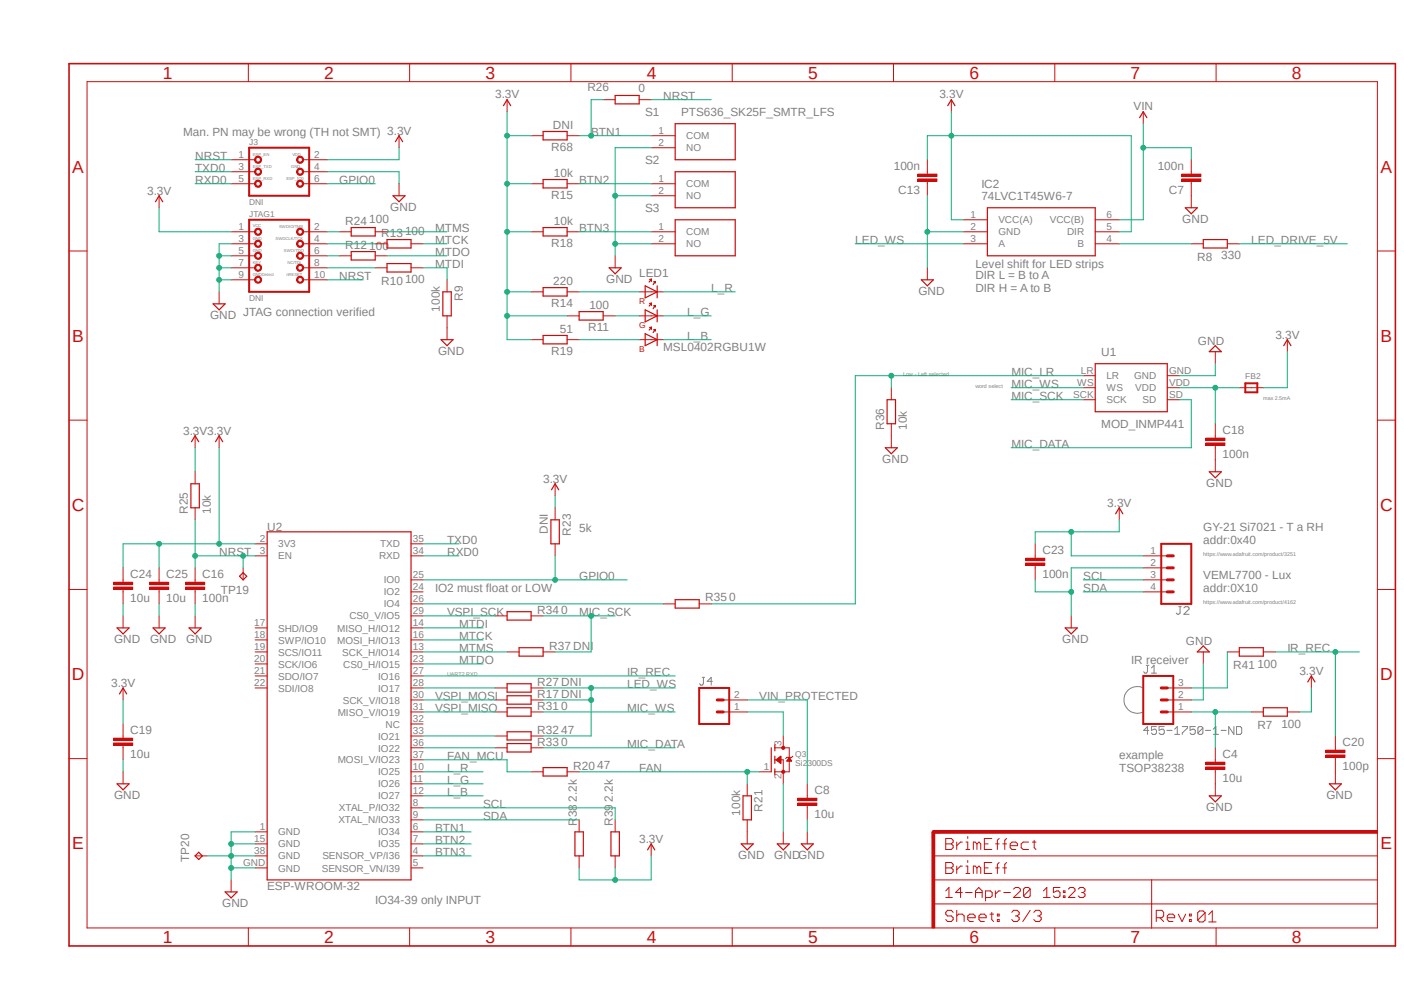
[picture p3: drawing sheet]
<svg xmlns="http://www.w3.org/2000/svg" width="297mm" height="210mm" viewBox="0 0 297 210" stroke-linecap="round" stroke-linejoin="round" font-family="sans-serif">
<path d="M14.3 13.2l281.2 187.2M295.5 13.2l-281.2 187.2" fill="none" stroke="#fff" stroke-width=".21"/>
<g fill="none" stroke="#808080" stroke-width=".21">
<path d="M249.3 128.3h.6M249.6 128.3v1.4l-.3 .2h-.2l-.3-.2M250.4 128.6l.3-.3h.6l.2 .3v.2l-1.1 1.1h1.1M148.5 143.3h.6M148.8 143.3v1.3l-.3 .3h-.2l-.3-.3M150.7 144.1h-1.1l.9-.8v1.6M241.9 145.5a2.83 2.83 0 0 0-4.1 2.5 2.83 2.83 0 0 0 4.1 2.6M242.5 140.7h.5M242.7 140.7v1.4l-.2 .3h-.3l-.3-.3M243 154.5h-1.1l.8-.8v1.6M243.6 142.4h1M243.6 141.3l.5-.6v1.7"/>
<path d="M244.6 153.7h-1v.8l.5-.3h.3l.2 .3v.5l-.2 .3h-.6l-.2-.3M246.3 153.7h-1.1v.8l.5-.3h.3l.3 .3v.5l-.3 .3h-.5l-.3-.3M246.8 154.5h1.1M248.5 155.3h1.1M248.5 154.2l.5-.5v1.6M250.1 153.7h1.1v.3l-1.1 1v.3M252.9 153.7h-1.1v.8l.5-.3h.3l.3 .3v.5l-.3 .3h-.6l-.2-.3M254.5 154l-.3-.3h-.5l-.3 .3v1M254.5 154v1l-.3 .3h-.5l-.3-.3M254.5 154l-1.1 1M255 154.5h1.1M256.7 155.3h1.1"/>
<path d="M256.7 154.2l.5-.5v1.6M258.3 154.5h1.1M261 153.7v1.6l-1.1-1.6v1.6M261.6 153.7h.8l.3 .3v1l-.3 .3h-.8z"/>
</g>
<path d="M197.1 175.9h.6v20.4h-.6z" fill-rule="evenodd" fill="#c90d0c"/>
<path d="M197.1 175.9h.6v20.4h-.6z" fill="none" stroke="#c90d0c" stroke-width=".21"/>
<path d="M197.4 175.6h94v.6h-94z" fill-rule="evenodd" fill="#c90d0c"/>
<g fill="none" stroke="#c90d0c" stroke-width=".21">
<path d="M18.4 17.3h273v179h-273zM52.5 13.5v3.8M86.7 13.5v3.8M120.8 13.5v3.8M154.9 13.5v3.8M189 13.5v3.8M223.1 13.5v3.8M257.3 13.5v3.8M14.6 53.1h3.8M291.4 53.1h3.8M14.6 88.9h3.8M291.4 88.9h3.8"/>
<path d="M54 115h2.5M54 117.6h2.5M87 115h2.5M87 117.6h2.5M14.6 124.7h3.8M26 122.6v.5M26 124.7v.5M54 137.9h2.5M54 132.8h2.5M54 135.3h2.5M87 137.9h2.5M87 132.8h2.5"/>
<path d="M87 135.3h2.5M87 130.3h2.5M87 127.7h2.5M87 122.6h2.5M87 125.2h2.5M291.4 124.7h3.8M54 145.5h2.5M54 143h2.5M54 140.4h2.5M87 158.2h2.5M87 155.7h2.5M87 153.1h2.5"/>
<path d="M87 150.6h2.5M87 148h2.5M87 145.5h2.5M87 143h2.5M87 140.4h2.5M14.6 160.4h3.8M54 178.5h2.5M54 175.9h2.5M87 178.5h2.5M87 175.9h2.5M87 170.9h2.5M87 173.4h2.5"/>
<path d="M87 163.2h2.5M87 165.8h2.5M87 168.3h2.5M87 160.7h2.5M197.4 175.6h94v.6h-94zM200.1 177.3h1.2l.3 .4v.4l-.3 .4 .3 .4v.4l-.3 .4h-1.2zM200.1 178.5h1.2M202.4 178.1v1.6M203.6 178.1h-.4l-.8 .8M204.3 178.1h.4v1.6M204.3 179.7h.8M204.7 176.9v.4"/>
<path d="M206.7 178.5l-.4-.4h-.4v1.6M206.7 178.5v1.2M206.7 178.5l.4-.4 .4 .4v1.2M208.2 178.5h.8M209.8 177.3h-1.6v2.4h1.6M210.6 178.5h.8M211.4 177.3l-.4 .4v2M212.1 178.5h.8M212.9 177.3l-.3 .4v2M213.7 178.9h1.6v-.4l-.4-.4h-.8l-.4 .4v.8l.4 .4h.8M217.6 178.1h-1.1l-.5 .4v.8l.5 .4h1.1M218.4 178.1h.8"/>
<path d="M218.8 177.7v1.6l.4 .4M291.4 160.4h3.8M48.9 186.1v2.5M52.5 196.3v3.8M54 181h2.5M54 183.6h2.5M86.7 196.3v3.8M87 181h2.5M87 183.6h2.5M120.8 196.3v3.8M154.9 196.3v3.8M189 196.3v3.8"/>
<path d="M197.4 191.2h94M197.4 186.1h94M197.4 181h94M200.1 182.4h1.2l.3 .4v.4l-.3 .4 .3 .3v.5l-.3 .3h-1.2zM200.1 183.6h1.2M200.1 188.4l.6-.7v2.1M200.1 189.8h1.4M201.6 193l-.3-.5h-.9l-.3 .5v.3l.3 .4h.9l.3 .4v.4l-.3 .4h-.9l-.3-.4M202.4 183.2v1.5M202.4 192.5v2.4M202.4 193.7l.4-.4h.8l.4 .4v1.2M203.6 183.2h-.4l-.8 .7"/>
<path d="M203.6 188.8h-1.5l1.1-1.1v2.1M204.3 188.8h1.4M204.3 183.2h.4v1.5M204.3 184.7h.8M204.7 194.1h1.6v-.4l-.4-.4h-.8l-.4 .4v.8l.4 .4h.8M204.7 182v.4M206.4 188.8h1.4M206.4 189.8v-1.4l.7-.7 .7 .7v1.4M206.7 183.6l-.4-.4h-.4v1.5M206.7 183.6v1.1M206.7 183.6l.4-.4 .4 .4v1.1M207.1 194.1h1.5v-.4l-.4-.4h-.7l-.4 .4v.8l.4 .4h.7"/>
<path d="M208.2 183.6h.8M208.5 189.8h1l.4-.3v-.7l-.4-.4h-1v2.1M209.4 193.3h.8M209.8 193v1.5l.4 .4M209.8 182.4h-1.6v2.3h1.6M210.6 188.4v1.4M210.6 183.6h.8M211 193.3h.4v.4h-.4zM211 194.5h.4v.4h-.4zM211.4 182.4l-.4 .4v1.9M211.6 188.4h-.3l-.7 .7M212.1 183.6h.8"/>
<path d="M212.3 188.8h1.4M212.9 182.4l-.3 .4v1.9M214 193l.4-.5h.8l.4 .5v.3l-.4 .4M214.4 188l.4-.3h.7l.4 .3v.4l-1.5 1.4h1.5M214.8 193.7h.4M215.2 193.7l.4 .4v.4l-.4 .4h-.8l-.4-.4M217.9 188v1.5l-.3 .3h-.7l-.4-.3M217.9 188l-.3-.3h-.7l-.4 .3v1.5M217.9 188l-1.4 1.5M217.9 192.5l-1.5 2.4M218.7 193l.4-.5h.8l.4 .5v.3l-.4 .4M219.5 193.7h.4"/>
<path d="M219.9 193.7l.4 .4v.4l-.4 .4h-.8l-.4-.4M220.7 189.8h1.5M220.7 188.4l.7-.7v2.1M223.1 196.3v3.8M224.2 187.7h-1.4v1.1l.8-.4h.3l.3 .4v.7l-.3 .3h-.7l-.4-.3M225 189.5h.3v.3h-.3zM225 188.4h.3v.4h-.3zM226 188l.4-.3h.7l.3 .3v.4l-1.4 1.4h1.4M228.1 188l.4-.3h.7l.3 .3v.4l-.3 .4M228.8 188.8h.4M229.2 188.8l.3 .3v.4l-.3 .3h-.7l-.4-.3M243.6 186.1v10.2"/>
<path d="M244.6 194.1h1.2l.4-.4v-.7l-.4-.5h-1.2v2.4M245.4 194.1l.8 .8M246.9 194.1h1.6v-.4l-.4-.4h-.8l-.4 .4v.8l.4 .4h.8M249.3 193.3l.8 1.6 .7-1.6M251.6 193.3h.4v.4h-.4zM251.6 194.5h.4v.4h-.4zM254.9 193l-.4-.3h-.8l-.3 .3v1.6M254.9 193v1.6l-.4 .4h-.8l-.3-.4M254.9 193l-1.5 1.6M255.7 195h1.6M255.7 193.4l.8-.7v2.3M257.3 196.3v3.8"/>
</g>
<path d="M198.7 175.9h-1.3v1.3" fill="none" stroke="#c90d0c" stroke-width=".64"/>
<path d="M14.6 13.5h280.6v186.6h-280.6z" fill="none" stroke="#c90d0c" stroke-width=".34"/>
<path d="M56.5 112.5h30.5v73.6h-30.5zM47.6 188.6h2.6l-1.3 1.3z" fill="none" stroke="#c90d0c" stroke-width=".25"/>
<path d="M24 124.2h4.1v.5h-4.1z" fill-rule="evenodd" fill="#c90d0c"/>
<path d="M24 124.2h4.1v.5h-4.1z" fill="none" stroke="#c90d0c" stroke-width=".21"/>
<path d="M24 123.1h4.1v.6h-4.1z" fill-rule="evenodd" fill="#c90d0c"/>
<path d="M24 123.1h4.1v.6h-4.1zM26 120.1v2.5M26 125.2v2.5M33.7 122.6v.5M33.7 124.7v.5" fill="none" stroke="#c90d0c" stroke-width=".21"/>
<path d="M31.6 124.2h4.1v.5h-4.1z" fill-rule="evenodd" fill="#c90d0c"/>
<path d="M31.6 124.2h4.1v.5h-4.1z" fill="none" stroke="#c90d0c" stroke-width=".21"/>
<path d="M31.6 123.1h4.1v.6h-4.1z" fill-rule="evenodd" fill="#c90d0c"/>
<g fill="none" stroke="#c90d0c" stroke-width=".21">
<path d="M41.3 99.8v2.5M46.4 92.2v2.5M41.3 107.4v2.5M117.4 102.3v2.6M117.4 107.4v2.5M117.4 115v2.6M26 130.3v2.5M31.6 123.1h4.1v.6h-4.1zM33.7 120.1v2.5M33.7 125.2v2.5M33.7 130.3v2.5M41.3 122.6v.5"/>
<path d="M41.3 124.7v.5"/>
</g>
<path d="M45.6 93.4l.8-1.2 .7 1.2M40.4 102.3h1.8v5.1h-1.8zM116.5 109.9h1.8v5.1h-1.8zM116.7 103.6l.7-1.3 .8 1.3M24.8 132.8h2.5l-1.3 1.3zM32.4 132.8h2.5l-1.2 1.3z" fill="none" stroke="#c90d0c" stroke-width=".25"/>
<path d="M39.2 124.2h4.1v.5h-4.1z" fill-rule="evenodd" fill="#c90d0c"/>
<path d="M39.2 124.2h4.1v.5h-4.1z" fill="none" stroke="#c90d0c" stroke-width=".21"/>
<path d="M39.2 123.1h4.1v.6h-4.1z" fill-rule="evenodd" fill="#c90d0c"/>
<path d="M41.3 92.2v2.5M39.2 123.1h4.1v.6h-4.1zM41.3 120.1v2.5M41.3 125.2v2.5M41.3 130.3v2.5" fill="none" stroke="#c90d0c" stroke-width=".21"/>
<path d="M40.5 93.4l.8-1.2 .7 1.2M40 132.8h2.5l-1.2 1.3z" fill="none" stroke="#c90d0c" stroke-width=".25"/>
<path d="M52.7 46.5h12.7v15.2h-12.7z" fill="none" stroke="#c90d0c" stroke-width=".42"/>
<path d="M54.1 48.4a.76 .76 0 0 1 1.2 .3 .76 .76 0 0 1-.5 1 .76 .76 0 0 1-1-.7h.3a.5 .5 0 0 1 .7-.4 .5 .5 0 0 1 .2 .8 .5 .5 0 0 1-.9-.2v-.2h-.3z" fill-rule="evenodd" fill="#c90d0c"/>
<path d="M54.1 48.4a.76 .76 0 0 1 1.2 .3 .76 .76 0 0 1-.5 1 .76 .76 0 0 1-1-.7h.3a.5 .5 0 0 1 .7-.4 .5 .5 0 0 1 .2 .8 .5 .5 0 0 1-.9-.2v-.2h-.3z" fill="none" stroke="#c90d0c" stroke-width=".21"/>
<path d="M54.1 50.9a.76 .76 0 0 1 1.2 .3 .76 .76 0 0 1-.5 1.1 .76 .76 0 0 1-1-.7h.3a.5 .5 0 0 1 .7-.5 .5 .5 0 0 1 .2 .8 .5 .5 0 0 1-.9-.1v-.2h-.3z" fill-rule="evenodd" fill="#c90d0c"/>
<path d="M54.1 50.9a.76 .76 0 0 1 1.2 .3 .76 .76 0 0 1-.5 1.1 .76 .76 0 0 1-1-.7h.3a.5 .5 0 0 1 .7-.5 .5 .5 0 0 1 .2 .8 .5 .5 0 0 1-.9-.1v-.2h-.3z" fill="none" stroke="#c90d0c" stroke-width=".21"/>
<path d="M54.1 53.5a.76 .76 0 0 1 1.2 .2 .76 .76 0 0 1-.5 1.1 .76 .76 0 0 1-1-.7h.3a.5 .5 0 0 1 .7-.4 .5 .5 0 0 1 .2 .8 .5 .5 0 0 1-.9-.2v-.2h-.3z" fill-rule="evenodd" fill="#c90d0c"/>
<path d="M54.1 53.5a.76 .76 0 0 1 1.2 .2 .76 .76 0 0 1-.5 1.1 .76 .76 0 0 1-1-.7h.3a.5 .5 0 0 1 .7-.4 .5 .5 0 0 1 .2 .8 .5 .5 0 0 1-.9-.2v-.2h-.3z" fill="none" stroke="#c90d0c" stroke-width=".21"/>
<path d="M54.1 56a.76 .76 0 0 1 1.2 .3 .76 .76 0 0 1-.5 1 .76 .76 0 0 1-1-.7h.3a.5 .5 0 0 1 .7-.4 .5 .5 0 0 1 .2 .8 .5 .5 0 0 1-.9-.1v-.3h-.3z" fill-rule="evenodd" fill="#c90d0c"/>
<path d="M54.1 56a.76 .76 0 0 1 1.2 .3 .76 .76 0 0 1-.5 1 .76 .76 0 0 1-1-.7h.3a.5 .5 0 0 1 .7-.4 .5 .5 0 0 1 .2 .8 .5 .5 0 0 1-.9-.1v-.3h-.3z" fill="none" stroke="#c90d0c" stroke-width=".21"/>
<path d="M54.1 58.5a.76 .76 0 0 1 1.2 .3 .76 .76 0 0 1-.5 1.1 .76 .76 0 0 1-1-.7h.3a.5 .5 0 0 1 .7-.5 .5 .5 0 0 1 .2 .8 .5 .5 0 0 1-.9-.1v-.2h-.3z" fill-rule="evenodd" fill="#c90d0c"/>
<path d="M54.1 58.5a.76 .76 0 0 1 1.2 .3 .76 .76 0 0 1-.5 1.1 .76 .76 0 0 1-1-.7h.3a.5 .5 0 0 1 .7-.5 .5 .5 0 0 1 .2 .8 .5 .5 0 0 1-.9-.1v-.2h-.3z" fill="none" stroke="#c90d0c" stroke-width=".21"/>
<path d="M63 48.4a.76 .76 0 0 1 1.2 .3 .76 .76 0 0 1-.5 1 .76 .76 0 0 1-1-.7h.3a.5 .5 0 0 1 .7-.4 .5 .5 0 0 1 .1 .8 .5 .5 0 0 1-.8-.2v-.2h-.3z" fill-rule="evenodd" fill="#c90d0c"/>
<path d="M63 48.4a.76 .76 0 0 1 1.2 .3 .76 .76 0 0 1-.5 1 .76 .76 0 0 1-1-.7h.3a.5 .5 0 0 1 .7-.4 .5 .5 0 0 1 .1 .8 .5 .5 0 0 1-.8-.2v-.2h-.3z" fill="none" stroke="#c90d0c" stroke-width=".21"/>
<path d="M63 50.9a.76 .76 0 0 1 1.2 .3 .76 .76 0 0 1-.5 1.1 .76 .76 0 0 1-1-.7h.3a.5 .5 0 0 1 .7-.5 .5 .5 0 0 1 .1 .8 .5 .5 0 0 1-.8-.1v-.2h-.3z" fill-rule="evenodd" fill="#c90d0c"/>
<path d="M63 50.9a.76 .76 0 0 1 1.2 .3 .76 .76 0 0 1-.5 1.1 .76 .76 0 0 1-1-.7h.3a.5 .5 0 0 1 .7-.5 .5 .5 0 0 1 .1 .8 .5 .5 0 0 1-.8-.1v-.2h-.3z" fill="none" stroke="#c90d0c" stroke-width=".21"/>
<path d="M63 53.5a.76 .76 0 0 1 1.2 .2 .76 .76 0 0 1-.5 1.1 .76 .76 0 0 1-1-.7h.3a.5 .5 0 0 1 .7-.4 .5 .5 0 0 1 .1 .8 .5 .5 0 0 1-.8-.2v-.2h-.3z" fill-rule="evenodd" fill="#c90d0c"/>
<path d="M63 53.5a.76 .76 0 0 1 1.2 .2 .76 .76 0 0 1-.5 1.1 .76 .76 0 0 1-1-.7h.3a.5 .5 0 0 1 .7-.4 .5 .5 0 0 1 .1 .8 .5 .5 0 0 1-.8-.2v-.2h-.3z" fill="none" stroke="#c90d0c" stroke-width=".21"/>
<path d="M63 56a.76 .76 0 0 1 1.2 .3 .76 .76 0 0 1-.5 1 .76 .76 0 0 1-1-.7h.3a.5 .5 0 0 1 .7-.4 .5 .5 0 0 1 .1 .8 .5 .5 0 0 1-.8-.1v-.3h-.3z" fill-rule="evenodd" fill="#c90d0c"/>
<path d="M63 56a.76 .76 0 0 1 1.2 .3 .76 .76 0 0 1-.5 1 .76 .76 0 0 1-1-.7h.3a.5 .5 0 0 1 .7-.4 .5 .5 0 0 1 .1 .8 .5 .5 0 0 1-.8-.1v-.3h-.3z" fill="none" stroke="#c90d0c" stroke-width=".21"/>
<path d="M63 58.5a.76 .76 0 0 1 1.2 .3 .76 .76 0 0 1-.5 1.1 .76 .76 0 0 1-1-.7h.3a.5 .5 0 0 1 .7-.5 .5 .5 0 0 1 .1 .8 .5 .5 0 0 1-.8-.1v-.2h-.3z" fill-rule="evenodd" fill="#c90d0c"/>
<path d="M48.9 49h5.1M48.9 51.6h5.1M48.9 54.1h5.1M48.9 56.6h5.1M48.9 59.2h5.1M63 58.5a.76 .76 0 0 1 1.2 .3 .76 .76 0 0 1-.5 1.1 .76 .76 0 0 1-1-.7h.3a.5 .5 0 0 1 .7-.5 .5 .5 0 0 1 .1 .8 .5 .5 0 0 1-.8-.1v-.2h-.3zM64.1 49h5.1M64.1 51.6h5.1M64.1 54.1h5.1M64.1 56.6h5.1M64.1 59.2h5.1" fill="none" stroke="#c90d0c" stroke-width=".21"/>
<path d="M52.7 31.2h12.7v10.2h-12.7z" fill="none" stroke="#c90d0c" stroke-width=".42"/>
<path d="M54.1 33.1a.76 .76 0 0 1 1.2 .3 .76 .76 0 0 1-.5 1.1 .76 .76 0 0 1-1-.7h.3a.5 .5 0 0 1 .7-.5 .5 .5 0 0 1 .2 .8 .5 .5 0 0 1-.9-.1v-.2h-.3z" fill-rule="evenodd" fill="#c90d0c"/>
<path d="M54.1 33.1a.76 .76 0 0 1 1.2 .3 .76 .76 0 0 1-.5 1.1 .76 .76 0 0 1-1-.7h.3a.5 .5 0 0 1 .7-.5 .5 .5 0 0 1 .2 .8 .5 .5 0 0 1-.9-.1v-.2h-.3z" fill="none" stroke="#c90d0c" stroke-width=".21"/>
<path d="M54.1 35.7a.76 .76 0 0 1 1.2 .3 .76 .76 0 0 1-.5 1 .76 .76 0 0 1-1-.7h.3a.5 .5 0 0 1 .7-.4 .5 .5 0 0 1 .2 .8 .5 .5 0 0 1-.9-.2v-.2h-.3z" fill-rule="evenodd" fill="#c90d0c"/>
<path d="M54.1 35.7a.76 .76 0 0 1 1.2 .3 .76 .76 0 0 1-.5 1 .76 .76 0 0 1-1-.7h.3a.5 .5 0 0 1 .7-.4 .5 .5 0 0 1 .2 .8 .5 .5 0 0 1-.9-.2v-.2h-.3z" fill="none" stroke="#c90d0c" stroke-width=".21"/>
<path d="M54.1 38.2a.76 .76 0 0 1 1.2 .3 .76 .76 0 0 1-.5 1.1 .76 .76 0 0 1-1-.7h.3a.5 .5 0 0 1 .7-.5 .5 .5 0 0 1 .2 .8 .5 .5 0 0 1-.9-.1v-.2h-.3z" fill-rule="evenodd" fill="#c90d0c"/>
<path d="M54.1 38.2a.76 .76 0 0 1 1.2 .3 .76 .76 0 0 1-.5 1.1 .76 .76 0 0 1-1-.7h.3a.5 .5 0 0 1 .7-.5 .5 .5 0 0 1 .2 .8 .5 .5 0 0 1-.9-.1v-.2h-.3z" fill="none" stroke="#c90d0c" stroke-width=".21"/>
<path d="M63 33.1a.76 .76 0 0 1 1.2 .3 .76 .76 0 0 1-.5 1.1 .76 .76 0 0 1-1-.7h.3a.5 .5 0 0 1 .7-.5 .5 .5 0 0 1 .1 .8 .5 .5 0 0 1-.8-.1v-.2h-.3z" fill-rule="evenodd" fill="#c90d0c"/>
<path d="M63 33.1a.76 .76 0 0 1 1.2 .3 .76 .76 0 0 1-.5 1.1 .76 .76 0 0 1-1-.7h.3a.5 .5 0 0 1 .7-.5 .5 .5 0 0 1 .1 .8 .5 .5 0 0 1-.8-.1v-.2h-.3z" fill="none" stroke="#c90d0c" stroke-width=".21"/>
<path d="M63 35.7a.76 .76 0 0 1 1.2 .3 .76 .76 0 0 1-.5 1 .76 .76 0 0 1-1-.7h.3a.5 .5 0 0 1 .7-.4 .5 .5 0 0 1 .1 .8 .5 .5 0 0 1-.8-.2v-.2h-.3z" fill-rule="evenodd" fill="#c90d0c"/>
<path d="M63 35.7a.76 .76 0 0 1 1.2 .3 .76 .76 0 0 1-.5 1 .76 .76 0 0 1-1-.7h.3a.5 .5 0 0 1 .7-.4 .5 .5 0 0 1 .1 .8 .5 .5 0 0 1-.8-.2v-.2h-.3z" fill="none" stroke="#c90d0c" stroke-width=".21"/>
<path d="M63 38.2a.76 .76 0 0 1 1.2 .3 .76 .76 0 0 1-.5 1.1 .76 .76 0 0 1-1-.7h.3a.5 .5 0 0 1 .7-.5 .5 .5 0 0 1 .1 .8 .5 .5 0 0 1-.8-.1v-.2h-.3z" fill-rule="evenodd" fill="#c90d0c"/>
<g fill="none" stroke="#c90d0c" stroke-width=".21">
<path d="M48.9 33.8h5.1M48.9 36.3h5.1M48.9 38.9h5.1M63 38.2a.76 .76 0 0 1 1.2 .3 .76 .76 0 0 1-.5 1.1 .76 .76 0 0 1-1-.7h.3a.5 .5 0 0 1 .7-.5 .5 .5 0 0 1 .1 .8 .5 .5 0 0 1-.8-.1v-.2h-.3zM64.1 33.8h5.1M64.1 36.3h5.1M64.1 38.9h5.1M84.4 28.7v2.5M84.4 38.9v2.5M107.3 21.1v2.5M112.4 28.7h2.5M120 28.7h2.5"/>
<path d="M33.7 41.4v2.5M71.8 54.1h2.5M71.8 49h2.5M79.4 56.6h2.5M79.4 54.1h2.5M79.4 51.6h2.5M79.4 49h2.5M87 56.6h2.5M87 51.6h2.5M94.6 59.2v2.5M46.4 61.7v2.6M94.6 66.8v5"/>
<path d="M112.4 71.8h2.5M120 71.8h2.5M163.9 158.2h3.1v5h-3.1M167.7 159.9l-.2 .3h-1l-.3 .2M112.4 163.2h2.5M120 163.2h2.5M163.9 160.7h1.8v2.5M165.7 175.9v2.6"/>
</g>
<g fill="none" stroke="#c90d0c" stroke-width=".25">
<path d="M83.7 30l.7-1.3 .8 1.3M106.5 22.4l.8-1.3 .7 1.3M114.9 27.8h5.1v1.8h-5.1zM32.9 42.7l.8-1.3 .7 1.3M74.3 53.2h5.1v1.8h-5.1zM74.3 48.1h5.1v1.8h-5.1zM81.9 55.8h5.1v1.7h-5.1zM81.9 50.7h5.1v1.8h-5.1zM83.1 41.4h2.6l-1.3 1.3zM45.1 64.3h2.5l-1.2 1.2zM93.3 71.8h2.5l-1.2 1.3zM93.7 61.7h1.8v5.1h-1.8z"/>
<path d="M114.9 71h5.1v1.7h-5.1zM163.2 158.2v5M163.9 157.5v1.3M163.9 159.9v1.6M114.9 162.3h5.1v1.8h-5.1zM163.9 162.6v1.3M164.4 178.5h2.6l-1.3 1.2z"/>
</g>
<circle cx="165.7" cy="163.2" r=".33" fill="#c90d0c"/>
<circle cx="165.7" cy="163.2" r=".33" fill="none" stroke="#c90d0c" stroke-width=".21"/>
<circle cx="165.7" cy="158.2" r=".33" fill="#c90d0c"/>
<g fill="none" stroke="#c90d0c" stroke-width=".21">
<path d="M165.1 160h.1M165.7 155.7v2.5M158.1 165.8v2.5M158.1 173.4v5.1M160.6 163.2h2.6M164.2 160.7l1-.8v1.6zM164.2 160.7h1M164.3 160.8h.9M164.3 160.6h.9M164.4 160.9h.8M164.4 160.5h.8M164.5 161h.7"/>
<path d="M164.5 160.4h.7M164.6 161h.6M164.7 160.3h.5M164.7 161.1h.5M164.8 160.2h.4M164.8 161.2h.4M164.9 161.3h.3M164.9 160.1h.3M165 160.1h.2M165.1 161.4h.1M165.7 163.2v2.6M166.5 160.9h.9"/>
<path d="M166.6 160.8h.7M166.6 160.7h.7M166.7 160.6h.5M166.8 160.5h.4M166.8 160.4h.3M166.9 160.3h.1M166.9 160.2h.1M167 160.2l.5 .8h-1zM170.8 168.3v.5M170.8 170.3v.6"/>
<circle cx="165.7" cy="158.2" r=".33"/>
</g>
<path d="M156.8 178.5h2.5l-1.2 1.2zM157.2 168.3h1.8v5.1h-1.8z" fill="none" stroke="#c90d0c" stroke-width=".25"/>
<path d="M168.7 169.8h4.1v.5h-4.1z" fill-rule="evenodd" fill="#c90d0c"/>
<path d="M168.7 169.8h4.1v.5h-4.1z" fill="none" stroke="#c90d0c" stroke-width=".21"/>
<path d="M168.7 168.8h4.1v.5h-4.1z" fill-rule="evenodd" fill="#c90d0c"/>
<path d="M219 117.6v.5M219 119.6v.5M236.8 107.4v2.5M51.4 120.1v2.5M226.6 130.3v2.5M168.7 168.8h4.1v.5h-4.1zM170.8 165.8v2.5M170.8 170.9v2.5M170.8 175.9v2.6M41.3 181h2.5" fill="none" stroke="#c90d0c" stroke-width=".21"/>
<path d="M236 108.7l.8-1.3 .7 1.3M51.4 121.1l.8 .8-.8 .7-.7-.7zM225.3 132.8h2.6l-1.3 1.3zM169.5 178.5h2.5l-1.2 1.2zM41.3 181l.7-.7 .8 .7-.8 .8z" fill="none" stroke="#c90d0c" stroke-width=".25"/>
<path d="M217 119.1h4v.5h-4z" fill-rule="evenodd" fill="#c90d0c"/>
<path d="M217 119.1h4v.5h-4z" fill="none" stroke="#c90d0c" stroke-width=".21"/>
<path d="M217 118.1h4v.5h-4z" fill-rule="evenodd" fill="#c90d0c"/>
<g fill="none" stroke="#c90d0c" stroke-width=".21">
<path d="M203.8 46.5h5.1M203.8 49h5.1M203.8 51.6h5.1M231.7 46.5h5.1M231.7 49h5.1M231.7 51.6h5.1M135.2 61.7h5.1M135.2 66.8h5.1M135.2 71.8h5.1M229.2 79.5h2.5M246.9 79.5h2.6M229.2 82h2.5"/>
<path d="M229.2 84.5h2.5M246.9 82h2.6M246.9 84.5h2.6M217 118.1h4v.5h-4zM219 115v2.6M241.9 117.6h5M219 120.1v2.5M241.9 120.1h5M241.9 122.6h5M241.9 125.2h5M153 150.6h5.1M153 148h5.1"/>
<path d="M246.9 150.6h5.1M246.9 148h5.1M246.9 145.5h5.1M264.7 150.6h2.6M272.3 150.6h2.6M257.1 160.7v.5M257.1 162.7v.5"/>
</g>
<g fill="none" stroke="#c90d0c" stroke-width=".25">
<path d="M137.8 59.1l-.5 .5M137.8 59.1v.4M137.8 59.1h-.4M138.6 59.6l-.4 .6M138.6 59.6v.2M138.6 59.6h-.3M208.9 43.9h22.8v10.2h-22.8zM136.5 60.5l2.5 1.2-2.5 1.3zM136.5 65.5l2.5 1.3-2.5 1.3zM136.5 70.6l2.5 1.2-2.5 1.3zM137.8 64.1v.5M137.8 69.2v.4"/>
<path d="M137.8 64.1l-.5 .6M137.8 64.1l-.4 .1M137.8 69.2l-.5 .6M137.8 69.2l-.4 .1M138.6 64.6l-.4 .7M138.6 64.6v.3M138.6 64.6l-.3 .1M138.6 69.7l-.4 .6M138.6 69.7v.3M138.6 69.7l-.3 .1M139 60.5v2.5M139 65.5v2.6"/>
<path d="M139 70.6v2.5M231.7 76.9h15.2v10.2h-15.2zM267.3 149.7h5v1.8h-5z"/>
</g>
<path d="M245.7 115h6.3v12.7h-6.3zM147.9 145.5h6.4v7.6h-6.4zM241.9 143h6.3v10.1h-6.3z" fill="none" stroke="#c90d0c" stroke-width=".42"/>
<path d="M246.9 117.6h1.3M246.9 122.6h1.3M246.9 120.1h1.3M246.9 125.2h1.3M151.7 148h1.3M151.7 150.6h1.3M245.7 145.5h1.2M245.7 148h1.2M245.7 150.6h1.2" fill="none" stroke="#c90d0c" stroke-width=".64"/>
<path d="M255.1 162.2h4v.5h-4z" fill-rule="evenodd" fill="#c90d0c"/>
<path d="M255.1 162.2h4v.5h-4z" fill="none" stroke="#c90d0c" stroke-width=".21"/>
<path d="M255.1 161.2h4v.5h-4z" fill-rule="evenodd" fill="#c90d0c"/>
<path d="M241.9 23.6v2.6M252 36.3v.5M252 38.4v.5M252 51.6h2.6M259.6 51.6h2.6M254.6 137.9v2.5M257.1 158.2v2.5M277.4 143v2.5M255.1 161.2h4v.5h-4zM257.1 163.2v5.1" fill="none" stroke="#c90d0c" stroke-width=".21"/>
<path d="M241.1 24.9l.8-1.3 .7 1.3M254.6 50.7h5v1.8h-5zM254.6 136.6l1.2 1.3h-2.5zM276.6 144.2l.8-1.2 .8 1.2M255.8 168.3h2.6l-1.3 1.3z" fill="none" stroke="#c90d0c" stroke-width=".25"/>
<path d="M250 36.8h4v.5h-4z" fill-rule="evenodd" fill="#c90d0c"/>
<path d="M250 36.8h4v.5h-4z" fill="none" stroke="#c90d0c" stroke-width=".21"/>
<path d="M250 37.8h4v.6h-4z" fill-rule="evenodd" fill="#c90d0c"/>
<path d="M196.2 36.3v.5M196.2 38.4v.5M201.3 21.1v2.5M250 37.8h4v.6h-4zM252 33.8v2.5M252 38.9v5" fill="none" stroke="#c90d0c" stroke-width=".21"/>
<path d="M200.5 22.4l.8-1.3 .7 1.3M250.7 43.9h2.6l-1.3 1.3z" fill="none" stroke="#c90d0c" stroke-width=".25"/>
<path d="M194.1 36.8h4.1v.5h-4.1z" fill-rule="evenodd" fill="#c90d0c"/>
<path d="M194.1 36.8h4.1v.5h-4.1z" fill="none" stroke="#c90d0c" stroke-width=".21"/>
<path d="M194.1 37.8h4.1v.6h-4.1z" fill-rule="evenodd" fill="#c90d0c"/>
<g fill="none" stroke="#c90d0c" stroke-width=".21">
<path d="M112.4 38.9h2.5M120 38.9h2.5M127.6 21.1h2.5M135.2 21.1h2.6M137.8 28.7h5M137.8 31.2h5M137.8 38.9h5M194.1 37.8h4.1v.6h-4.1zM196.2 33.8v2.5M196.2 38.9v2.5M112.4 49h2.5M120 49h2.5"/>
<path d="M130.1 54.1v2.5M137.8 41.4h5M137.8 49h5M137.8 51.6h5M196.2 56.6v2.6M112.4 61.7h2.5M120 66.8h2.5M120 61.7h2.5M127.6 66.8h2.5M257.1 92.2v.5M257.1 94.2v.5M262.2 82h5.1"/>
</g>
<path d="M114.9 38h5.1v1.8h-5.1zM130.1 20.2h5.1v1.8h-5.1zM142.8 26.2h12.7v7.6h-12.7zM142.8 36.3h12.7v7.6h-12.7zM114.9 48.1h5.1v1.8h-5.1zM128.9 56.6h2.5l-1.3 1.3zM142.8 46.5h12.7v7.6h-12.7zM194.9 59.2h2.5l-1.2 1.3zM114.9 60.8h5.1v1.8h-5.1zM122.5 65.9h5.1v1.8h-5.1z" fill="none" stroke="#c90d0c" stroke-width=".25"/>
<path d="M263.4 81.1h2.6v1.9h-2.6z" fill="none" stroke="#c90d0c" stroke-width=".42"/>
<path d="M255.1 93.7h4v.5h-4z" fill-rule="evenodd" fill="#c90d0c"/>
<path d="M255.1 93.7h4v.5h-4z" fill="none" stroke="#c90d0c" stroke-width=".21"/>
<path d="M255.1 92.7h4v.5h-4z" fill-rule="evenodd" fill="#c90d0c"/>
<g fill="none" stroke="#c90d0c" stroke-width=".21">
<path d="M257.1 74.4v2.5M272.3 71.8v2.6M188.6 82v2.5M188.6 89.6v5.1M255.1 92.7h4v.5h-4zM257.1 89.6v2.6M257.1 94.7v5.1M104.7 130.3h2.6M107.3 137.9h2.5M112.4 130.3h2.5M114.9 137.9h2.5M140.3 127.7h2.5"/>
<path d="M147.9 127.7h2.6M26 155.7v.4M26 157.6v.6M104.7 145.5h2.6M104.7 148h2.6M104.7 150.6h2.6M104.7 155.7h2.6M104.7 158.2h2.6M112.4 145.5h2.5M112.4 148h2.5M112.4 150.6h2.5M112.4 155.7h2.5"/>
<path d="M112.4 158.2h2.5M122.5 173.4v2.5M130.1 173.4v2.5M137.8 178.5v2.5M122.5 181v2.6M130.1 181v2.6"/>
</g>
<g fill="none" stroke="#c90d0c" stroke-width=".25">
<path d="M257.1 73.1l1.3 1.3h-2.6zM271.6 73.1l.7-1.3 .8 1.3M187.3 94.7h2.5l-1.2 1.3zM187.7 84.5h1.7v5.1h-1.7zM255.8 99.8h2.6l-1.3 1.2zM107.3 129.4h5.1v1.7h-5.1zM109.8 137h5.1v1.8h-5.1zM142.8 126.8h5.1v1.8h-5.1zM107.3 144.6h5.1v1.8h-5.1zM107.3 147.2h5.1v1.7h-5.1zM107.3 149.7h5.1v1.8h-5.1zM107.3 154.8h5.1v1.7h-5.1z"/>
<path d="M107.3 157.3h5.1v1.7h-5.1zM121.6 175.9h1.8v5.1h-1.8zM129.2 175.9h1.8v5.1h-1.8zM137 179.7l.8-1.2 .7 1.2"/>
</g>
<path d="M24 157.1h4.1v.5h-4.1z" fill-rule="evenodd" fill="#c90d0c"/>
<path d="M24 157.1h4.1v.5h-4.1z" fill="none" stroke="#c90d0c" stroke-width=".21"/>
<path d="M24 156.1h4.1v.5h-4.1z" fill-rule="evenodd" fill="#c90d0c"/>
<path d="M259.6 137.9h2.6M267.3 137.9h2.5M24 156.1h4.1v.5h-4.1zM26 145.5v2.5M26 153.1v2.6M26 158.2v2.5M282.5 158.2v.5M26 163.2v2.6M282.5 160.2v.5" fill="none" stroke="#c90d0c" stroke-width=".21"/>
<path d="M262.2 137h5.1v1.8h-5.1zM25.3 146.8l.7-1.3 .8 1.3M24.8 165.8h2.5l-1.3 1.2z" fill="none" stroke="#c90d0c" stroke-width=".25"/>
<path d="M280.5 159.7h4v.5h-4z" fill-rule="evenodd" fill="#c90d0c"/>
<path d="M280.5 159.7h4v.5h-4z" fill="none" stroke="#c90d0c" stroke-width=".21"/>
<path d="M280.5 158.7h4v.5h-4z" fill-rule="evenodd" fill="#c90d0c"/>
<path d="M280.5 158.7h4v.5h-4zM282.5 155.7v2.5M282.5 160.7v5.1" fill="none" stroke="#c90d0c" stroke-width=".21"/>
<path d="M281.2 165.8h2.6l-1.3 1.2z" fill="none" stroke="#c90d0c" stroke-width=".25"/>
<path d="M54 178.5h-5.1v5.1h5.1M48.9 181h5.1" fill="none" stroke="#0dab76" stroke-width=".21"/>
<circle cx="48.9" cy="181" r=".51" fill="#0dab76"/>
<g fill="none" stroke="#0dab76" stroke-width=".21">
<path d="M54 175.9h-5.1v2.6"/>
<circle cx="48.9" cy="181" r=".51"/>
</g>
<circle cx="48.9" cy="178.5" r=".51" fill="#0dab76"/>
<g fill="none" stroke="#0dab76" stroke-width=".21">
<path d="M48.9 183.6v2.5"/>
<circle cx="48.9" cy="178.5" r=".51"/>
</g>
<circle cx="48.9" cy="183.6" r=".51" fill="#0dab76"/>
<g fill="none" stroke="#0dab76" stroke-width=".21">
<path d="M69.2 36.3h15.2v2.6M46.4 54.1h2.5M48.9 51.6h-2.5v5M26 127.7v2.6M33.7 127.7v2.6M41.3 127.7v2.6M43.8 181h5.1"/>
<circle cx="48.9" cy="183.6" r=".51"/>
</g>
<circle cx="46.4" cy="54.1" r=".51" fill="#0dab76"/>
<g fill="none" stroke="#0dab76" stroke-width=".21">
<path d="M46.4 56.6v5.1M46.4 59.2h2.5"/>
<circle cx="46.4" cy="54.1" r=".51"/>
</g>
<circle cx="46.4" cy="59.2" r=".51" fill="#0dab76"/>
<g fill="none" stroke="#0dab76" stroke-width=".21">
<path d="M46.4 56.6h2.5"/>
<circle cx="46.4" cy="59.2" r=".51"/>
</g>
<circle cx="46.4" cy="56.6" r=".51" fill="#0dab76"/>
<g fill="none" stroke="#0dab76" stroke-width=".21">
<path d="M219 122.6v2.6h7.6M241.9 120.1h-15.3v10.2M165.7 165.8v10.1M170.8 173.4v2.5"/>
<circle cx="46.4" cy="56.6" r=".51"/>
</g>
<circle cx="226.6" cy="125.2" r=".51" fill="#0dab76"/>
<g fill="none" stroke="#0dab76" stroke-width=".21">
<path d="M196.2 49h7.6M196.2 41.4v15.2"/>
<circle cx="226.6" cy="125.2" r=".51"/>
</g>
<circle cx="196.2" cy="49" r=".51" fill="#0dab76"/>
<g fill="none" stroke="#0dab76" stroke-width=".21">
<path d="M130.1 51.6h7.7M130.1 41.4v12.7"/>
<circle cx="196.2" cy="49" r=".51"/>
</g>
<circle cx="130.1" cy="51.6" r=".51" fill="#0dab76"/>
<g fill="none" stroke="#0dab76" stroke-width=".21">
<path d="M137.8 31.2h-7.7v10.2h7.7"/>
<circle cx="130.1" cy="51.6" r=".51"/>
</g>
<circle cx="130.1" cy="41.4" r=".51" fill="#0dab76"/>
<g fill="none" stroke="#0dab76" stroke-width=".21">
<path d="M41.3 38.9h7.6M41.3 36.3h7.6M41.3 33.8h7.6M69.2 59.2h7.6M257.1 76.9v2.6h-7.6M41.3 109.9v10.2M51.4 117.6h2.6M89.5 117.6h7.6M89.5 115h7.6M254.6 140.4v7.6h-2.6M26 160.7v2.5"/>
<circle cx="130.1" cy="41.4" r=".51"/>
</g>
<circle cx="41.3" cy="117.6" r=".51" fill="#0dab76"/>
<g fill="none" stroke="#0dab76" stroke-width=".21">
<path d="M41.3 117.6h10.1v2.5"/>
<circle cx="41.3" cy="117.6" r=".51"/>
</g>
<circle cx="51.4" cy="117.6" r=".51" fill="#0dab76"/>
<g fill="none" stroke="#0dab76" stroke-width=".21">
<path d="M137.8 21.1h12.7M46.4 94.7v20.3M54 115h-20.3v5.1"/>
<circle cx="51.4" cy="117.6" r=".51"/>
</g>
<circle cx="46.4" cy="115" r=".51" fill="#0dab76"/>
<g fill="none" stroke="#0dab76" stroke-width=".21">
<path d="M33.7 115h-7.7v5.1"/>
<circle cx="46.4" cy="115" r=".51"/>
</g>
<circle cx="33.7" cy="115" r=".51" fill="#0dab76"/>
<g fill="none" stroke="#0dab76" stroke-width=".21">
<path d="M84.4 31.2v2.6h-15.2M107.3 23.6v5.1h5.1M33.7 43.9v5.1h15.2M41.3 94.7v5.1M117.4 104.9v2.5"/>
<circle cx="33.7" cy="115" r=".51"/>
</g>
<circle cx="107.3" cy="28.7" r=".51" fill="#0dab76"/>
<g fill="none" stroke="#0dab76" stroke-width=".21">
<path d="M107.3 28.7v43.1h5.1M107.3 66.8h12.7"/>
<circle cx="107.3" cy="28.7" r=".51"/>
</g>
<circle cx="107.3" cy="66.8" r=".51" fill="#0dab76"/>
<g fill="none" stroke="#0dab76" stroke-width=".21">
<path d="M107.3 61.7h5.1"/>
<circle cx="107.3" cy="66.8" r=".51"/>
</g>
<circle cx="107.3" cy="61.7" r=".51" fill="#0dab76"/>
<g fill="none" stroke="#0dab76" stroke-width=".21">
<path d="M107.3 38.9h5.1"/>
<circle cx="107.3" cy="61.7" r=".51"/>
</g>
<circle cx="107.3" cy="38.9" r=".51" fill="#0dab76"/>
<g fill="none" stroke="#0dab76" stroke-width=".21">
<path d="M107.3 49h5.1"/>
<circle cx="107.3" cy="38.9" r=".51"/>
</g>
<circle cx="107.3" cy="49" r=".51" fill="#0dab76"/>
<g fill="none" stroke="#0dab76" stroke-width=".21">
<path d="M226.6 112.5v5.1h15.3M236.8 109.9v2.6h-17.8v2.5"/>
<circle cx="107.3" cy="49" r=".51"/>
</g>
<circle cx="226.6" cy="112.5" r=".51" fill="#0dab76"/>
<g fill="none" stroke="#0dab76" stroke-width=".21">
<path d="M201.3 23.6v22.9h2.5M201.3 28.7h-5.1v5.1M277.4 145.5v5.1h-2.5"/>
<circle cx="226.6" cy="112.5" r=".51"/>
</g>
<circle cx="201.2" cy="28.7" r=".51" fill="#0dab76"/>
<g fill="none" stroke="#0dab76" stroke-width=".21">
<path d="M201.3 28.7h38v20.3h-2.5M272.3 74.4v7.6h-5M130.1 183.6v2.5M137.8 181v5.1h-15.3"/>
<circle cx="201.2" cy="28.7" r=".51"/>
</g>
<circle cx="130.1" cy="186.1" r=".51" fill="#0dab76"/>
<g fill="none" stroke="#0dab76" stroke-width=".21">
<path d="M117.4 117.6v5h-27.9M26 148v5.1M122.5 183.6v2.5"/>
<circle cx="130.1" cy="186.1" r=".51"/>
</g>
<circle cx="117.4" cy="122.6" r=".51" fill="#0dab76"/>
<g fill="none" stroke="#0dab76" stroke-width=".21">
<path d="M69.2 38.9h10.2M122.5 28.7h15.3M127.6 21.1h-2.5v7.6M69.2 56.6h10.2M69.2 54.1h2.6M69.2 49h2.6M69.2 51.6h10.2M81.9 54.1h12.7M81.9 49h12.7M89.5 56.6h5.1v2.6M89.5 51.6h5.1M89.5 132.8h12.7"/>
<path d="M89.5 137.9h17.8M89.5 135.3h12.7M89.5 130.3h15.2M117.4 122.6h15.3M229.2 122.6h12.7M229.2 125.2h12.7M89.5 140.4h12.7M89.5 150.6h15.2M89.5 148h15.2M89.5 173.4h33M89.5 170.9h40.6v2.5"/>
<circle cx="117.4" cy="122.6" r=".51"/>
</g>
<circle cx="125" cy="28.7" r=".51" fill="#0dab76"/>
<g fill="none" stroke="#0dab76" stroke-width=".21">
<path d="M122.5 71.8h12.7M89.5 175.9h10.2M122.5 163.2h38.1M158.1 163.2v2.6"/>
<circle cx="125" cy="28.7" r=".51"/>
</g>
<circle cx="158.1" cy="163.2" r=".51" fill="#0dab76"/>
<g fill="none" stroke="#0dab76" stroke-width=".21">
<path d="M262.2 51.6h22.8M158.1 150.6h7.6v5.1M252 150.6h12.7M257.1 150.6v7.6"/>
<circle cx="158.1" cy="163.2" r=".51"/>
</g>
<circle cx="257.1" cy="150.6" r=".51" fill="#0dab76"/>
<g fill="none" stroke="#0dab76" stroke-width=".21">
<path d="M269.8 137.9h17.8M282.5 137.9v17.8M89.5 143h53.3"/>
<circle cx="257.1" cy="150.6" r=".51"/>
</g>
<circle cx="282.5" cy="137.9" r=".51" fill="#0dab76"/>
<g fill="none" stroke="#0dab76" stroke-width=".21">
<path d="M241.9 26.2v20.3h-5.1M241.9 31.2h10.1v2.6"/>
<circle cx="282.5" cy="137.9" r=".51"/>
</g>
<circle cx="241.8" cy="31.2" r=".51" fill="#0dab76"/>
<g fill="none" stroke="#0dab76" stroke-width=".21">
<path d="M180.9 51.6h22.9M236.8 51.6h15.2M114.9 145.5h27.9M125.1 145.5v2.5h-10.2"/>
<circle cx="241.8" cy="31.2" r=".51"/>
</g>
<circle cx="125" cy="145.5" r=".51" fill="#0dab76"/>
<g fill="none" stroke="#0dab76" stroke-width=".21">
<path d="M125.1 148v7.7h-10.2"/>
<circle cx="125" cy="145.5" r=".51"/>
</g>
<circle cx="125" cy="148" r=".51" fill="#0dab76"/>
<g fill="none" stroke="#0dab76" stroke-width=".21">
<path d="M122.5 38.9h15.3M122.5 49h15.3M122.5 61.7h12.7M130.1 66.8h5.1M140.3 66.8h10.2M140.3 71.8h10.2M249.5 82h12.7M257.1 82v7.6M89.5 168.3h12.7M89.5 165.8h12.7M89.5 178.5h10.2M89.5 181h10.2"/>
<circle cx="125" cy="148" r=".51"/>
</g>
<circle cx="257.1" cy="82" r=".51" fill="#0dab76"/>
<g fill="none" stroke="#0dab76" stroke-width=".21">
<path d="M213.9 84.5h15.3M249.5 84.5h2.5v10.2h-38.1M114.9 130.3h15.2M125.1 130.3v7.6h-7.7M114.9 158.2h27.9"/>
<circle cx="257.1" cy="82" r=".51"/>
</g>
<circle cx="125" cy="130.3" r=".51" fill="#0dab76"/>
<g fill="none" stroke="#0dab76" stroke-width=".21">
<path d="M188.6 79.5v2.5M229.2 79.5h-48.3v48.2h-30.4M213.9 82h15.3M114.9 150.6h27.9"/>
<circle cx="125" cy="130.3" r=".51"/>
</g>
<circle cx="188.5" cy="79.5" r=".51" fill="#0dab76"/>
<g fill="none" stroke="#0dab76" stroke-width=".21">
<path d="M140.3 61.7h15.2M89.5 127.7h50.8M259.6 137.9v7.6h-7.6M89.5 145.5h15.2M89.5 155.7h15.2M89.5 158.2h15.2M158.1 148h12.7v17.8M89.5 163.2h12.7M89.5 160.7h17.8v2.5h5.1"/>
<circle cx="188.5" cy="79.5" r=".51"/>
</g>
<g font-size="3.7" fill="#c90d0c">
<text x="34.5" y="16.7">1</text>
<text x="68.6" y="16.7">2</text>
<text x="102.7" y="16.7">3</text>
<text x="136.8" y="16.7">4</text>
<text x="170.9" y="16.7">5</text>
<text x="205.1" y="16.7">6</text>
<text x="239.2" y="16.7">7</text>
<text x="273.3" y="16.7">8</text>
<text x="15.3" y="36.5">A</text>
<text x="292.1" y="36.5">A</text>
<text x="15.3" y="72.3">B</text>
<text x="292.1" y="72.3">B</text>
<text x="15.2" y="108.1">C</text>
<text x="292" y="108.1">C</text>
<text x="15.2" y="143.9">D</text>
<text x="292" y="143.9">D</text>
<text x="15.3" y="179.7">E</text>
<text x="292.1" y="179.7">E</text>
<text x="34.5" y="199.5">1</text>
<text x="68.6" y="199.5">2</text>
<text x="102.7" y="199.5">3</text>
<text x="136.8" y="199.5">4</text>
<text x="170.9" y="199.5">5</text>
<text x="205.1" y="199.5">6</text>
<text x="239.2" y="199.5">7</text>
<text x="273.3" y="199.5">8</text>
</g>
<g font-size="2.5" fill="#808080">
<text x="104.7" y="20.8">3.3V</text>
<text x="124.2" y="19.3">R26</text>
<text x="135.1" y="19.6">0</text>
<text x="140.3" y="21.1">NRST</text>
<text x="198.7" y="20.8">3.3V</text>
<text x="239.8" y="23.4">VIN</text>
<text x="38.7" y="28.7">Man. PN may be wrong (TH not SMT) 3.3V</text>
<text x="117" y="27.2">DNI</text>
<text x="125.1" y="28.7">BTN1</text>
<text x="136.5" y="24.5">S1</text>
<text x="144.1" y="24.5">PTS636_SK25F_SMTR_LFS</text>
<text x="41.3" y="33.8">NRST</text>
<text x="116.6" y="32">R68</text>
<text x="136.5" y="34.7">S2</text>
<text x="189.1" y="35.9">100n</text>
<text x="244.9" y="35.9">100n</text>
<text x="31.1" y="41.1">3.3V</text>
<text x="41.3" y="38.9">RXD0</text>
<text x="41.3" y="36.3">TXD0</text>
<text x="71.8" y="38.9">GPIO0</text>
<text x="117.2" y="37.3">10k</text>
<text x="122.5" y="38.9">BTN2</text>
<text x="190" y="41">C13</text>
<text x="207.6" y="39.8">IC2</text>
<text x="247.3" y="41">C7</text>
<text x="73" y="47.5">R24</text>
<text x="78.1" y="47.2">100</text>
<text x="82.6" y="44.6">GND</text>
<text x="116.6" y="42.1">R15</text>
<text x="117.2" y="47.5">10k</text>
<text x="136.5" y="44.8">S3</text>
<text x="207.6" y="42.3">74LVC1T45W6-7</text>
<text x="250.1" y="47.1">GND</text>
<text x="73" y="52.6">R12</text>
<text x="78.1" y="52.8">100</text>
<text x="80.6" y="50">R13</text>
<text x="85.7" y="49.8">100</text>
<text x="92" y="49">MTMS</text>
<text x="92" y="51.6">MTCK</text>
<text x="116.6" y="52.3">R18</text>
<text x="122.5" y="49">BTN3</text>
<text x="180.9" y="51.6">LED_WS</text>
<text x="264.7" y="51.6">LED_DRIVE_5V</text>
<text x="71.8" y="59.2">NRST</text>
<text x="85.7" y="59.9">100</text>
<text x="92" y="56.6">MTDI</text>
<text x="92" y="54.1">MTDO</text>
<text x="128.2" y="59.8">GND</text>
<text x="135.2" y="58.7">LED1</text>
<text x="206.3" y="56.6">Level shift for LED strips</text>
<text x="206.3" y="59.1">DIR L = B to A</text>
<text x="253.3" y="55.1">R8</text>
<text x="258.4" y="54.9">330</text>
<text x="80.6" y="60.2">R10</text>
<text x="93.1" y="65.9" transform="rotate(-90 93.1 65.9)">100k</text>
<text x="97.9" y="63.7" transform="rotate(-90 97.9 63.7)">R9</text>
<text x="116.6" y="65">R14</text>
<text x="117.1" y="60.2">220</text>
<text x="124.7" y="65.3">100</text>
<text x="150.5" y="61.7">L_R</text>
<text x="194.3" y="62.4">GND</text>
<text x="206.3" y="61.7">DIR H = A to B</text>
<text x="44.5" y="67.4">GND</text>
<text x="51.4" y="66.8">JTAG connection verified</text>
<text x="118.5" y="70.4">51</text>
<text x="124.4" y="70.1">R11</text>
<text x="145.4" y="71.9">L_B</text>
<text x="145.4" y="66.8">L_G</text>
<text x="269.8" y="71.6">3.3V</text>
<text x="92.7" y="75">GND</text>
<text x="116.6" y="75.1">R19</text>
<text x="140.3" y="74.2">MSL0402RGBU1W</text>
<text x="233" y="75.3">U1</text>
<text x="253.4" y="73">GND</text>
<text x="214" y="82">MIC_WS</text>
<text x="214" y="79.5">MIC_LR</text>
<text x="214" y="84.5">MIC_SCK</text>
<text x="38.7" y="91.9">3.3V3.3V</text>
<text x="187" y="90.9" transform="rotate(-90 187 90.9)">R36</text>
<text x="191.9" y="90.9" transform="rotate(-90 191.9 90.9)">10k</text>
<text x="214" y="94.7">MIC_DATA</text>
<text x="233" y="90.5">MOD_INMP441</text>
<text x="258.6" y="91.8">C18</text>
<text x="186.7" y="97.9">GND</text>
<text x="258.6" y="96.9">100n</text>
<text x="114.9" y="102.1">3.3V</text>
<text x="234.2" y="107.1">3.3V</text>
<text x="255.2" y="103">GND</text>
<text x="39.8" y="108.7" transform="rotate(-90 39.8 108.7)">R25</text>
<text x="44.6" y="108.7" transform="rotate(-90 44.6 108.7)">10k</text>
<text x="56.5" y="112.2">U2</text>
<text x="115.9" y="112.9" transform="rotate(-90 115.9 112.9)">DNI</text>
<text x="120.7" y="113.3" transform="rotate(-90 120.7 113.3)">R23</text>
<text x="122.5" y="112.5">5k</text>
<text x="254.6" y="112.4">GY-21 Si7021 - T a RH</text>
<text x="46.4" y="117.6">NRST</text>
<text x="94.6" y="117.6">RXD0</text>
<text x="94.6" y="115">TXD0</text>
<text x="220.5" y="117.2">C23</text>
<text x="254.6" y="115">addr:0x40</text>
<text x="27.6" y="122.3">C24</text>
<text x="35.2" y="122.3">C25</text>
<text x="42.8" y="122.3">C16</text>
<text x="46.7" y="125.7">TP19</text>
<text x="92" y="125.2">IO2 must float or LOW</text>
<text x="122.5" y="122.6">GPIO0</text>
<text x="220.5" y="122.3">100n</text>
<text x="229.2" y="125.2">SDA</text>
<text x="229.2" y="122.6">SCL</text>
<text x="254.6" y="122.5">VEML7700 - Lux</text>
<text x="254.6" y="125.2">addr:0X10</text>
<text x="27.6" y="127.3">10u</text>
<text x="35.2" y="127.3">10u</text>
<text x="42.8" y="127.3">100n</text>
<text x="94.6" y="130.3">VSPI_SCK</text>
<text x="113.6" y="129.8">R34</text>
<text x="118.7" y="129.8">0</text>
<text x="122.5" y="130.3">MIC_SCK</text>
<text x="149.2" y="127.2">R35</text>
<text x="154.3" y="127.2">0</text>
<text x="24.1" y="136">GND</text>
<text x="31.7" y="136">GND</text>
<text x="39.4" y="136">GND</text>
<text x="97.1" y="132.8">MTDI</text>
<text x="97.1" y="137.9">MTMS</text>
<text x="97.1" y="135.3">MTCK</text>
<text x="116.2" y="137.4">R37 DNI</text>
<text x="224.7" y="136">GND</text>
<text x="250.9" y="136.5">GND</text>
<text x="272.3" y="137.9">IR_REC</text>
<text x="97.1" y="140.4">MTDO</text>
<text x="132.7" y="143">IR_REC</text>
<text x="239.3" y="140.4">IR receiver</text>
<text x="260.9" y="141.4">R41</text>
<text x="266" y="141.2">100</text>
<text x="274.9" y="142.7">3.3V</text>
<text x="23.5" y="145.2">3.3V</text>
<text x="92" y="148">VSPI_MOSI</text>
<text x="113.6" y="145">R27 DNI</text>
<text x="113.6" y="147.5">R17 DNI</text>
<text x="132.7" y="145.5">LED_WS</text>
<text x="160.6" y="148">VIN_PROTECTED</text>
<text x="27.6" y="155.3">C19</text>
<text x="92" y="150.6">VSPI_MISO</text>
<text x="113.6" y="150.1">R31</text>
<text x="113.6" y="155.2">R32</text>
<text x="118.7" y="150.1">0</text>
<text x="118.7" y="155.2">47</text>
<text x="132.7" y="150.6">MIC_WS</text>
<text x="266" y="154.1">R7</text>
<text x="271.1" y="153.9">100</text>
<text x="27.6" y="160.3">10u</text>
<text x="94.6" y="160.7">FAN_MCU</text>
<text x="113.6" y="157.7">R33</text>
<text x="118.7" y="157.7">0</text>
<text x="132.7" y="158.2">MIC_DATA</text>
<text x="236.8" y="160.6">example</text>
<text x="258.6" y="160.3">C4</text>
<text x="284" y="157.8">C20</text>
<text x="94.6" y="165.8">L_G</text>
<text x="94.6" y="163.2">L_R</text>
<text x="121.2" y="162.8">R20</text>
<text x="126.3" y="162.7">47</text>
<text x="135.2" y="163.2">FAN</text>
<text x="172.3" y="167.9">C8</text>
<text x="236.8" y="163.2">TSOP38238</text>
<text x="258.6" y="165.4">10u</text>
<text x="284" y="162.9">100p</text>
<text x="24.1" y="169">GND</text>
<text x="94.6" y="168.3">L_B</text>
<text x="102.2" y="173.4">SDA</text>
<text x="102.2" y="170.9">SCL</text>
<text x="122" y="169.6" transform="rotate(-90 122 169.6)">2.2k</text>
<text x="129.6" y="169.6" transform="rotate(-90 129.6 169.6)">2.2k</text>
<text x="156.5" y="172.5" transform="rotate(-90 156.5 172.5)">100k</text>
<text x="161.3" y="171.7" transform="rotate(-90 161.3 171.7)">R21</text>
<text x="172.3" y="173">10u</text>
<text x="255.2" y="171.5">GND</text>
<text x="280.6" y="169">GND</text>
<text x="92" y="175.9">BTN1</text>
<text x="92" y="178.5">BTN2</text>
<text x="122" y="174.7" transform="rotate(-90 122 174.7)">R38</text>
<text x="129.7" y="174.7" transform="rotate(-90 129.7 174.7)">R39</text>
<text x="135.2" y="178.2">3.3V</text>
<text x="40" y="182.3" transform="rotate(-90 40 182.3)">TP20</text>
<text x="92" y="181">BTN3</text>
<text x="156.2" y="181.7">GND</text>
<text x="163.8" y="181.7">GNDGND</text>
<text x="47" y="191.8">GND</text>
<text x="56.5" y="188.1">ESP-WROOM-32</text>
<text x="79.4" y="191.2">IO34-39 only INPUT</text>
</g>
<g font-size="2.1" fill="#808080">
<text x="139.3" y="28.4">1</text>
<text x="145.2" y="29.5">COM</text>
<text x="50.5" y="33.4">1</text>
<text x="50.5" y="36">3</text>
<text x="66.5" y="33.4">2</text>
<text x="66.5" y="36">4</text>
<text x="139.3" y="30.9">2</text>
<text x="145.2" y="32">NO</text>
<text x="50.5" y="38.5">5</text>
<text x="66.5" y="38.5">6</text>
<text x="139.3" y="38.5">1</text>
<text x="139.3" y="41">2</text>
<text x="145.2" y="39.6">COM</text>
<text x="145.2" y="42.2">NO</text>
<text x="205.3" y="46.1">1</text>
<text x="211.2" y="47.2">VCC(A)</text>
<text x="222.1" y="47.2">VCC(B)</text>
<text x="234.1" y="46.1">6</text>
<text x="50.5" y="48.6">1</text>
<text x="50.5" y="51.2">3</text>
<text x="50.5" y="53.7">5</text>
<text x="66.5" y="48.6">2</text>
<text x="66.5" y="51.2">4</text>
<text x="66.5" y="53.7">6</text>
<text x="139.3" y="48.6">1</text>
<text x="139.3" y="51.2">2</text>
<text x="145.2" y="49.8">COM</text>
<text x="145.2" y="52.3">NO</text>
<text x="205.3" y="48.6">2</text>
<text x="205.3" y="51.2">3</text>
<text x="211.2" y="49.8">GND</text>
<text x="211.2" y="52.3">A</text>
<text x="225.7" y="49.8">DIR</text>
<text x="228" y="52.3">B</text>
<text x="234.1" y="48.6">5</text>
<text x="234.1" y="51.2">4</text>
<text x="50.5" y="56.3">7</text>
<text x="50.5" y="58.8">9</text>
<text x="66.5" y="56.3">8</text>
<text x="66.5" y="58.8">10</text>
<text x="227.8" y="81.7">WS</text>
<text x="228.6" y="79.1">LR</text>
<text x="234.1" y="80.2">LR</text>
<text x="234.1" y="82.8">WS</text>
<text x="239.9" y="80.2">GND</text>
<text x="240.2" y="82.8">VDD</text>
<text x="247.3" y="79.1">GND</text>
<text x="247.3" y="81.7">VDD</text>
<text x="227" y="84.2">SCK</text>
<text x="234.1" y="85.3">SCK</text>
<text x="241.7" y="85.3">SD</text>
<text x="247.3" y="84.2">SD</text>
<text x="54.9" y="114.7">2</text>
<text x="54.9" y="117.2">3</text>
<text x="58.8" y="115.8">3V3</text>
<text x="58.8" y="118.3">EN</text>
<text x="80.2" y="118.3">RXD</text>
<text x="80.4" y="115.8">TXD</text>
<text x="87.3" y="114.7">35</text>
<text x="87.3" y="117.2">34</text>
<text x="243.4" y="117.2">1</text>
<text x="243.4" y="119.8">2</text>
<text x="81.2" y="123.4">IO0</text>
<text x="81.2" y="125.9">IO2</text>
<text x="87.3" y="122.3">25</text>
<text x="87.3" y="124.8">24</text>
<text x="243.4" y="122.3">3</text>
<text x="243.4" y="124.8">4</text>
<text x="73.9" y="131">CS0_V/IO5</text>
<text x="81.2" y="128.5">IO4</text>
<text x="87.3" y="129.9">29</text>
<text x="87.3" y="127.3">26</text>
<text x="53.8" y="132.4">17</text>
<text x="53.8" y="135">18</text>
<text x="53.8" y="137.5">19</text>
<text x="58.8" y="133.6">SHD/IO9</text>
<text x="58.8" y="136.1">SWP/IO10</text>
<text x="71.3" y="133.6">MISO_H/IO12</text>
<text x="71.3" y="136.1">MOSI_H/IO13</text>
<text x="87.3" y="137.5">13</text>
<text x="87.3" y="132.4">14</text>
<text x="87.3" y="135">16</text>
<text x="53.8" y="142.6">21</text>
<text x="53.8" y="140">20</text>
<text x="58.8" y="138.6">SCS/IO11</text>
<text x="58.8" y="143.7">SDO/IO7</text>
<text x="58.8" y="141.2">SCK/IO6</text>
<text x="72.4" y="138.6">SCK_H/IO14</text>
<text x="72.6" y="141.2">CS0_H/IO15</text>
<text x="80" y="143.7">IO16</text>
<text x="87.3" y="142.6">27</text>
<text x="87.3" y="140">23</text>
<text x="53.8" y="145.1">22</text>
<text x="58.8" y="146.3">SDI/IO8</text>
<text x="72.5" y="148.8">SCK_V/IO18</text>
<text x="80" y="146.3">IO17</text>
<text x="87.3" y="147.7">30</text>
<text x="87.3" y="145.1">28</text>
<text x="155.3" y="147.7">2</text>
<text x="249.3" y="147.7">2</text>
<text x="249.3" y="145.1">3</text>
<text x="71.5" y="151.3">MISO_V/IO19</text>
<text x="81.6" y="153.9">NC</text>
<text x="87.3" y="155.3">33</text>
<text x="87.3" y="152.7">32</text>
<text x="87.3" y="150.2">31</text>
<text x="155.3" y="150.2">1</text>
<text x="249.3" y="150.2">1</text>
<text x="71.5" y="161.5">MOSI_V/IO23</text>
<text x="80" y="159">IO22</text>
<text x="80" y="156.4">IO21</text>
<text x="87.3" y="160.4">37</text>
<text x="87.3" y="157.8">36</text>
<text x="165.3" y="157.8" transform="rotate(-90 165.3 157.8)">3</text>
<text x="80" y="164">IO25</text>
<text x="80" y="166.5">IO26</text>
<text x="87.3" y="162.9">10</text>
<text x="87.3" y="165.4">11</text>
<text x="87.3" y="168">12</text>
<text x="161.6" y="162.9">1</text>
<text x="165.3" y="164.8" transform="rotate(-90 165.3 164.8)">2</text>
<text x="71.7" y="171.6">XTAL_P/IO32</text>
<text x="80" y="169.1">IO27</text>
<text x="87.3" y="170.5">8</text>
<text x="87.3" y="173.1">9</text>
<text x="53.8" y="178.1">15</text>
<text x="54.9" y="175.6">1</text>
<text x="58.8" y="176.7">GND</text>
<text x="58.8" y="179.2">GND</text>
<text x="71.6" y="174.2">XTAL_N/IO33</text>
<text x="80" y="176.7">IO34</text>
<text x="80" y="179.2">IO35</text>
<text x="87.3" y="175.6">6</text>
<text x="87.3" y="178.1">7</text>
<text x="51.4" y="183.2">GND</text>
<text x="53.8" y="180.7">38</text>
<text x="58.8" y="181.8">GND</text>
<text x="58.8" y="184.3">GND</text>
<text x="68.1" y="184.3">SENSOR_VN/I39</text>
<text x="68.2" y="181.8">SENSOR_VP/I36</text>
<text x="87.3" y="180.7">4</text>
<text x="87.3" y="183.2">5</text>
</g>
<g font-size="1.8" fill="#808080">
<text x="52.7" y="30.6">J3</text>
<text x="52.7" y="43.3">DNI</text>
<text x="52.7" y="45.8">JTAG1</text>
<text x="52.7" y="63.6">DNI</text>
<text x="263.4" y="80.1">FB2</text>
<text x="168.2" y="162">Si2300DS</text>
<text x="168.2" y="160.1">Q3</text>
</g>
<g font-size="1.8" fill="#c90d0c">
<text x="135.2" y="64.3">R</text>
<text x="135.2" y="69.3">G</text>
<text x="135.2" y="74.4">B</text>
</g>
<g font-size="1.1" fill="#808080">
<text x="191.1" y="79.5">Low - Left selected</text>
<text x="206.3" y="82">word select</text>
<text x="267.3" y="84.5">max 2.5mA</text>
<text x="254.6" y="117.6">https://www.adafruit.com/product/3251</text>
<text x="254.6" y="127.7">https://www.adafruit.com/product/4162</text>
<text x="94.6" y="143">UART2 RXD</text>
</g>
<g font-size=".9" fill="#808080">
<text x="53.5" y="33">ESP_EN</text>
<text x="53.5" y="35.6">ESP_TXD</text>
<text x="61.6" y="35.6">GND</text>
<text x="61.8" y="33">VDD</text>
<text x="53.5" y="38.1">ESP_RXD</text>
<text x="60.6" y="38.1">ESP_IO0</text>
<text x="53.5" y="48">VCC</text>
<text x="53.5" y="50.8">GND</text>
<text x="53.5" y="53.3">GND</text>
<text x="58.3" y="50.8">SWDCLK/TCK</text>
<text x="59.1" y="48.3">SWDIO/TMS</text>
<text x="60.1" y="53.3">SWO/TDO</text>
<text x="53.5" y="55.9">KEY</text>
<text x="53.5" y="58.4">GNDDetect</text>
<text x="60.6" y="58.4">nRESET</text>
<text x="60.8" y="55.9">NC/TDI</text>
</g>
</svg>
